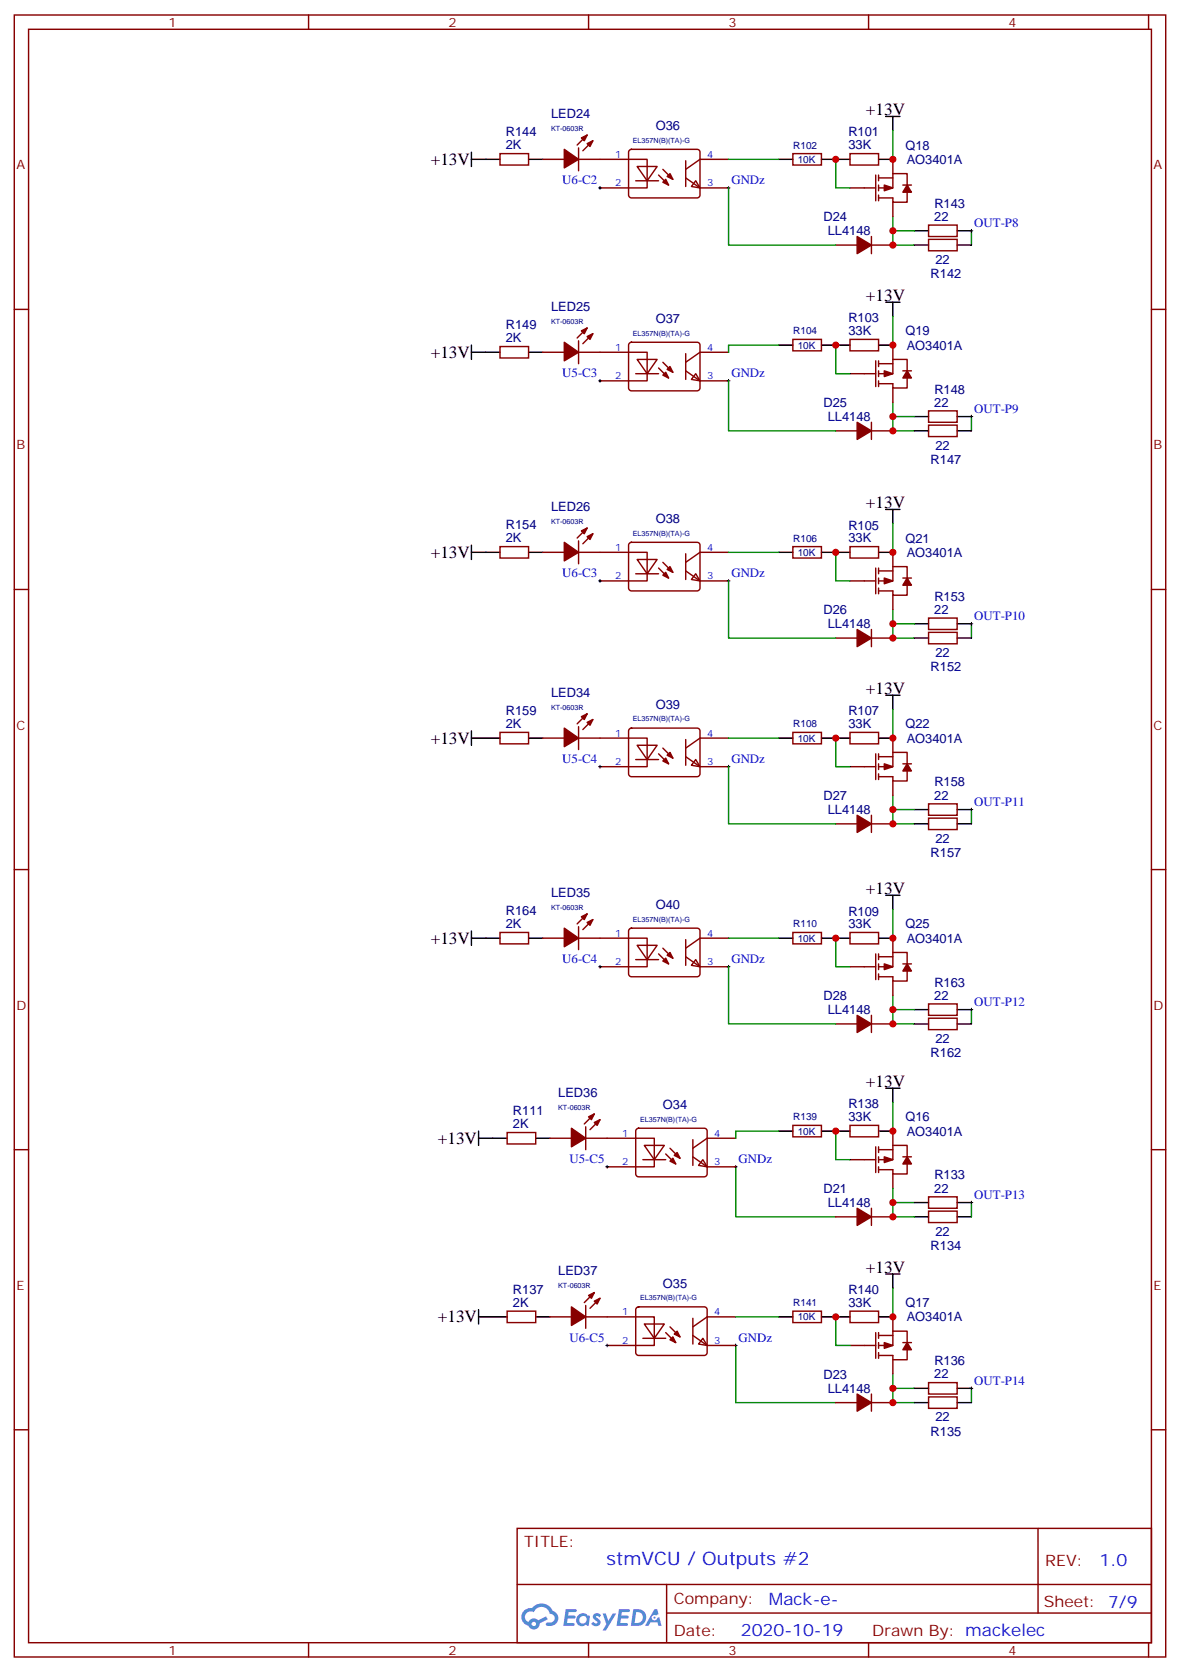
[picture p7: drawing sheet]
<svg xmlns="http://www.w3.org/2000/svg" width="291mm" height="413mm" viewBox="0 0 291 413" stroke-linecap="round" stroke-linejoin="round" font-family="sans-serif">
<g fill="none" stroke="#870000" stroke-width=".35">
<path d="M3.5 3.7h284.4v405.3h-284.4zM7.1 7.2h277.2v398.3h-277.2zM76.2 3.7v3.5M145.3 3.7v3.5M214.5 3.7v3.5M283.6 3.7v3.5M3.5 76.4h3.6M284.3 76.4h3.6M3.5 145.5h3.6M284.3 145.5h3.6M3.5 214.7h3.6M284.3 214.7h3.6"/>
<path d="M3.5 283.8h3.6M284.3 283.8h3.6M3.5 353h3.6M284.3 353h3.6M127.7 377.3h156.6v28.2h-156.6zM256.3 377.3v20.9M127.7 391.1h156.5M164.6 398.2h119.6M164.6 391.1v14.2M76.2 405.5v3.5M145.3 405.5v3.5M214.5 405.5v3.5"/>
<path d="M283.6 405.5v3.5"/>
</g>
<g fill="#5487ff">
<path d="M146.7 398.5a1.22 1.22 0 0 1 1.7 .2l-.4 .6a.47 .47 0 0 0-.3-.4 .47 .47 0 0 0-.5 .2v.1a1.3 1.3 0 0 1 1 1.7 1.39 1.39 0 0 1-2.2 0l.5-.6 .7 .5a.29 .29 0 0 0 .3-.3 .29 .29 0 0 0-.2-.3 1.04 1.04 0 0 1-.6-1.7z"/>
<path d="M139.7 397.2h2.4a.37 .37 0 0 1 .3 .4 .37 .37 0 0 1-.3 .4h-1.7l-.1 .8h1.5l.3 .4-.3 .4h-1.6l-.2 1.1h1.5a.36 .36 0 0 1 .4 .3 .36 .36 0 0 1-.3 .4h-2.5z"/>
<path d="M152.8 397.2h2.4a.37 .37 0 0 1 .4 .4 .37 .37 0 0 1-.4 .4h-1.6l-.2 .8h1.6l.3 .4-.4 .4h-1.6l-.1 1.1h1.5a.36 .36 0 0 1 .4 .3 .36 .36 0 0 1-.4 .4h-2.4z"/>
<path d="M161.6 397.2h.7l.3 1.3-.6 .3a.69 .69 0 0 0-1 .3 .69 .69 0 0 0 .4 .9 .69 .69 0 0 0 .9-.6l.5-.2 .6 2.2h-.8l-.2-.9h-1.8l-.5 .9h-.8z"/>
<path d="M148.8 398.3h.8l.6 1.8 1.1-1.8h.9l-2.6 4.2h-.8l.9-1.5z"/>
<path d="M156.4 397.2l-.6 4.2h1.3a2.11 2.11 0 0 0 2.5-2.1 2.11 2.11 0 0 0-2.5-2.1zM157.1 398a1.39 1.39 0 0 1 1.7 1.4 1.39 1.39 0 0 1-1.8 1.3h-.3z"/>
<path d="M142.7 398.8a1.47 1.47 0 0 0-.1 2.1 1.47 1.47 0 0 0 2.1 .1l.7 .4 .3-2.3-.2-.3h-.4a1.49 1.49 0 0 0-2.4 0zM143.4 399.2a.92 .92 0 0 1 1.5 .5 .92 .92 0 0 1-1.3 1.1 .9 .9 0 0 1-.2-1.6z"/>
<path d="M129.4 397.6a2.18 2.18 0 0 0 1.1 3.7 1.44 1.44 0 0 0 1.6 .9 1.44 1.44 0 0 0 1.2-1.4l2-1.1-.5-.7-1.9 1a1.47 1.47 0 0 0-2.4 .4 1.39 1.39 0 0 1-.7-1.9 1.39 1.39 0 0 1 2-.5 2.12 2.12 0 0 1 2.2-1.3 2.12 2.12 0 0 1 1.9 1.7 1.07 1.07 0 0 1 1.1 1 1.07 1.07 0 0 1-1 1.1h-.7a.43 .43 0 0 0-.5 .4 .43 .43 0 0 0 .4 .5 1.98 1.98 0 0 0 2.5-1.2 1.98 1.98 0 0 0-1.2-2.6 2.98 2.98 0 0 0-5.1-.6l-1.1 .1zM131.3 400.9a.55 .55 0 0 1 1.1 0 .55 .55 0 0 1-1.1 0z"/>
<circle cx="161.6" cy="399.3" r=".26"/>
</g>
<g fill="none" stroke="#008700" stroke-width=".35">
<path d="M179.9 39.3h12.4M206.4 39.3v7.1h3.5M220.5 32.3v7M179.9 46.4v14.1h26.5M220.5 53.4v7.1h5.3M220.5 57h5.3M239.9 57v3.5M220.5 78.1v7.1M179.9 94v12.4h26.5M192.3 85.2h-12.4v1.8M206.4 85.2v7.1h3.5M220.5 99.3v7.1h5.3"/>
<path d="M220.5 102.8h5.3M239.9 102.8v3.6M179.9 136.3h12.4M206.4 136.3v7.1h3.5M220.5 129.3v7M179.9 143.4v14.1h26.5M220.5 150.5v7h5.3M220.5 154h5.3M239.9 154v3.5M220.5 175.2v7M179.9 189.3v14.1h26.5M179.9 182.2h12.4"/>
<path d="M206.4 182.2v7.1h3.5M220.5 196.3v7.1h5.3M220.5 199.8h5.3M239.9 199.8v3.6M179.9 238.7v14.1h26.5M179.9 231.6h12.4M206.4 231.6v7.1h3.5M220.5 224.5v7.1M220.5 245.7v7.1h5.3M220.5 249.2h5.3M239.9 249.2v3.6M192.3 279.2h-10.6v1.8"/>
<path d="M206.4 279.2v7.1h3.5M220.5 272.2v7M181.7 288v12.4h24.7M220.5 293.3v7.1h5.3M220.5 296.9h5.3M239.9 296.9v3.5M220.5 318v7.1M181.7 332.1v14.2h24.7M181.7 325.1h10.6M206.4 325.1v7h3.5M220.5 339.2v7.1h5.3M220.5 342.7h5.3"/>
<path d="M239.9 342.7v3.6"/>
</g>
<g fill="none" stroke="#000" stroke-width=".25">
<path d="M147.8 46.4h.7M148.2 46v.7M179.6 46.4h.7M179.9 46v.7M239.5 57h.7M239.9 56.6v.7M147.8 94h.7M148.2 93.7v.7M179.6 94h.7M179.9 93.7v.7M239.5 102.8h.7M239.9 102.5v.7"/>
<path d="M147.8 143.4h.7M148.2 143.1v.7M179.6 143.4h.7M179.9 143.1v.7M239.5 154h.7M239.9 153.6v.7M147.8 189.3h.7M148.2 188.9v.7M179.6 189.3h.7M179.9 188.9v.7M239.5 199.8h.7M239.9 199.5v.7"/>
<path d="M147.8 238.7h.7M148.2 238.3v.7M179.6 238.7h.7M179.9 238.3v.7M239.5 249.2h.7M239.9 248.9v.7M149.6 288h.7M149.9 287.7v.7M181.3 288h.7M181.7 287.7v.7M239.5 296.9h.7M239.9 296.5v.7"/>
<path d="M149.6 332.1h.7M149.9 331.8v.7M181.3 332.1h.7M181.7 331.8v.7M239.5 342.7h.7M239.9 342.4v.7"/>
</g>
<g fill="none" stroke="#870000" stroke-width=".35">
<path d="M123.5 37.9h7v2.8h-7zM134.1 39.3h5.2M142.9 39.3h16.9v7.1h-11.6M142.9 36.5v5.7M145 33.3l-2.5 2.5M146.4 34.7l-2.5 2.5M155.5 37.1l.4-.2h16.3a.71 .71 0 0 1 .7 .7v10.6a.76 .76 0 0 1-.7 .7h-16.3a.76 .76 0 0 1-.7-.7v-10.6zM169.3 39.7v6.3M179.9 39.3h-7l-3.6 2.5M195.8 37.9h7v2.8h-7zM209.9 37.9h7.1v2.8h-7.1zM220.5 39.3v3.6"/>
<path d="M157 44.6h5.6M157.3 41.1h5l-2.5 3.5zM162.6 43.2l2.5 2.5M163.7 41.8l2.5 2.5M169.3 43.9l3.6 2.5h7M171.8 44.6l1.1 1.8-2.2-.4zM209.9 46.4h6.4M215.2 58.4v4.2M216.3 43.2v6.4M217 43.2v1.4M217 45.7v1.4M217 48.2v1.4"/>
<path d="M217 43.9h3.5M220.5 42.9h3.5v2.8M220.5 42.9v3.5h-3.5M220.5 49.9v3.5M223 45.7h2.1M224 47.4v2.5h-3.5v-1h-3.5M229.3 59.1h7.1v2.8h-7.1zM229.3 55.6h7.1v2.8h-7.1zM206.4 60.5h5.3M215.2 60.5h5.3M123.5 85.5h7v2.9h-7zM134.1 87h5.2"/>
<path d="M142.9 87h16.9v7h-11.6M142.9 84.1v5.7M145 81l-2.5 2.4M146.4 82.4l-2.5 2.4M155.5 84.7l.4-.2h16.3a.71 .71 0 0 1 .7 .7v10.6a.76 .76 0 0 1-.7 .7h-16.3a.76 .76 0 0 1-.7-.7v-10.6zM157 92.3h5.6M157.3 88.7h5l-2.5 3.6zM162.6 90.8l2.5 2.5M163.7 89.4l2.5 2.5M169.3 87.3v6.4M169.3 91.5l3.6 2.5h7M171.8 92.3l1.1 1.7-2.2-.3z"/>
<path d="M179.9 87h-7l-3.6 2.4M195.8 83.8h7v2.8h-7zM209.9 83.8h7.1v2.8h-7.1zM209.9 92.3h6.4M216.3 89.1v6.3M217 89.1v1.4M217 91.5v1.5M217 94v1.4M217 89.8h3.5M220.5 88.7h3.5v2.8M220.5 88.7v3.6h-3.5M220.5 85.2v3.5"/>
<path d="M220.5 95.8v3.5M223 91.5h2.1M224 93.3v2.5h-3.5v-1.1h-3.5M206.4 106.4h5.3M215.2 104.2v4.3M215.2 106.4h5.3M229.3 105h7.1v2.8h-7.1zM229.3 101.4h7.1v2.8h-7.1zM123.5 134.9h7v2.9h-7zM134.1 136.3h5.2M142.9 136.3h16.9v7.1h-11.6M142.9 133.5v5.7"/>
<path d="M145 130.4l-2.5 2.4M146.4 131.8l-2.5 2.4M155.5 134.1l.4-.2h16.3a.71 .71 0 0 1 .7 .7v10.6a.76 .76 0 0 1-.7 .7h-16.3a.76 .76 0 0 1-.7-.7v-10.6zM157.3 138.1h5l-2.5 3.5zM163.7 138.8l2.5 2.5M169.3 136.7v6.4M179.9 136.3h-7l-3.6 2.5M195.8 134.9h7v2.9h-7zM209.9 134.9h7.1v2.9h-7.1zM220.5 139.9h3.5v2.8M220.5 139.9v3.5h-3.5M220.5 136.3v3.6"/>
<path d="M157 141.6h5.6M162.6 140.2l2.5 2.5M169.3 140.9l3.6 2.5h7M171.8 141.6l1.1 1.8-2.2-.3zM206.4 157.5h5.3M209.9 143.4h6.4M215.2 155.4v4.2M215.2 157.5h5.3M216.3 140.2v6.4M217 140.2v1.4M217 142.7v1.4M217 145.2v1.4"/>
<path d="M217 140.9h3.5M220.5 146.9v3.6M223 142.7h2.1M224 144.5v2.4h-3.5v-1h-3.5M229.3 156.1h7.1v2.8h-7.1zM229.3 152.6h7.1v2.8h-7.1zM142.9 179.4v5.6M145 176.2l-2.5 2.5M146.4 177.6l-2.5 2.5M155.5 179.9l.4-.2h16.3a.71 .71 0 0 1 .7 .7v10.6a.76 .76 0 0 1-.7 .7h-16.3a.76 .76 0 0 1-.7-.7v-10.6zM123.5 180.8h7v2.8h-7zM134.1 182.2h5.2"/>
<path d="M142.9 182.2h16.9v7.1h-11.6M157 187.5h5.6M157.3 184h5l-2.5 3.5zM162.6 186.1l2.5 2.5M163.7 184.7l2.5 2.4M169.3 182.6v6.3M169.3 186.8l3.6 2.5h7M171.8 187.5l1.1 1.8-2.2-.4zM179.9 182.2h-7l-3.6 2.5M195.8 180.8h7v2.8h-7zM209.9 180.8h7.1v2.8h-7.1zM209.9 189.3h6.4"/>
<path d="M216.3 186.1v6.3M217 186.1v1.4M217 188.6v1.4M217 191v1.4M217 186.8h3.5M220.5 185.7h3.5v2.9M220.5 185.7v3.6h-3.5M220.5 182.2v3.5M220.5 192.8v3.5M223 188.6h2.1M224 190.3v2.5h-3.5v-1.1h-3.5M229.3 198.4h7.1v2.9h-7.1z"/>
<path d="M206.4 203.4h5.3M215.2 201.3v4.2M215.2 203.4h5.3M229.3 202h7.1v2.8h-7.1zM123.5 230.2h7v2.8h-7zM134.1 231.6h5.2M142.9 231.6h16.9v7.1h-11.6M142.9 228.8v5.6M145 225.6l-2.5 2.5M146.4 227l-2.5 2.5M155.5 229.3l.4-.2h16.3a.71 .71 0 0 1 .7 .7v10.6a.76 .76 0 0 1-.7 .7h-16.3a.76 .76 0 0 1-.7-.7v-10.6zM157 236.9h5.6"/>
<path d="M157.3 233.4h5l-2.5 3.5zM162.6 235.5l2.5 2.4M163.7 234.1l2.5 2.4M169.3 232v6.3M169.3 236.2l3.6 2.5h7M171.8 236.9l1.1 1.8-2.2-.4zM179.9 231.6h-7l-3.6 2.5M195.8 230.2h7v2.8h-7zM209.9 230.2h7.1v2.8h-7.1zM209.9 238.7h6.4M216.3 235.5v6.3M217 235.5v1.4"/>
<path d="M217 237.9v1.5M217 236.2h3.5M220.5 235.1h3.5v2.8M220.5 235.1v3.6h-3.5M220.5 231.6v3.5M223 237.9h2.1M224 239.7v2.5h-3.5v-1.1h-3.5M206.4 252.8h5.3M215.2 250.6v4.3M215.2 252.8h5.3M217 240.4v1.4M220.5 242.2v3.5"/>
<path d="M229.3 251.4h7.1v2.8h-7.1zM229.3 247.8h7.1v2.8h-7.1zM125.2 279.6h7.1v2.8h-7.1zM144.6 278.2v5.6M146.8 275l-2.5 2.5M148.2 276.4l-2.5 2.5M157.2 278.7l.5-.2h16.2a.71 .71 0 0 1 .7 .7v10.6a.76 .76 0 0 1-.7 .7h-16.2a.76 .76 0 0 1-.7-.7v-10.6zM195.8 277.8h7v2.8h-7zM209.9 277.8h7.1v2.8h-7.1zM220.5 279.2v3.6M135.8 281h5.3M144.6 281h17v7h-11.7"/>
<path d="M158.7 286.3h5.7M159.1 282.8h4.9l-2.4 3.5zM164.4 284.9l2.5 2.4M165.5 283.5l2.4 2.4M171.1 285.6l3.5 2.4h7.1M171.1 281.3v6.4M173.6 286.3l1 1.7-2.1-.3zM181.7 281h-7.1l-3.5 2.5M209.9 286.3h6.4M215.2 298.3v4.2M216.3 283.1v6.4M217 283.8h3.5"/>
<path d="M217 283.1v1.4M217 285.6v1.4M217 288v1.5M220.5 282.8h3.5v2.8M220.5 282.8v3.5h-3.5M220.5 289.8v3.5M223 285.6h2.1M224 287.3v2.5h-3.5v-1.1h-3.5M229.3 295.5h7.1v2.8h-7.1zM229.3 299h7.1v2.8h-7.1zM146.8 319.1l-2.5 2.5M206.4 300.4h5.3"/>
<path d="M215.2 300.4h5.3M125.2 323.7h7.1v2.8h-7.1zM135.8 325.1h5.3M144.6 325.1h17v7h-11.7M144.6 322.3v5.6M148.2 320.5l-2.5 2.5M157.2 322.8l.5-.2h16.2a.71 .71 0 0 1 .7 .7v10.6a.76 .76 0 0 1-.7 .7h-16.2a.76 .76 0 0 1-.7-.7v-10.6zM158.7 330.4h5.7M159.1 326.8h4.9l-2.4 3.6zM164.4 329l2.5 2.4M165.5 327.6l2.4 2.4M171.1 325.4v6.4"/>
<path d="M171.1 329.7l3.5 2.4h7.1M173.6 330.4l1 1.7-2.1-.3zM181.7 325.1h-7.1l-3.5 2.5M195.8 323.7h7v2.8h-7zM209.9 323.7h7.1v2.8h-7.1zM209.9 332.1h6.4M216.3 329v6.3M217 329v1.4M217 331.4v1.4M217 333.9v1.4M217 329.7h3.5M220.5 328.6h3.5v2.8"/>
<path d="M220.5 328.6v3.5h-3.5M220.5 325.1v3.5M220.5 335.7v3.5M223 331.4h2.1M224 333.2v2.5h-3.5v-1.1h-3.5M206.4 346.3h5.3M215.2 344.1v4.3M215.2 346.3h5.3M229.3 344.8h7.1v2.9h-7.1zM229.3 341.3h7.1v2.8h-7.1z"/>
</g>
<g fill="#870000" stroke="#870000" stroke-width=".35">
<path d="M211.7 298.3l3.5 2.1-3.5 2.1z"/>
<path d="M211.7 344.1l3.5 2.2-3.5 2.1z"/>
<path d="M165.5 286.6l.7-.7 .7 1.4z"/>
<path d="M166.5 285.2l.7-.7 .7 1.4z"/>
<path d="M218.4 285.6l2.1 .7-2.1 .7z"/>
<path d="M224 285.6l1.1 1.7h-2.1z"/>
<path d="M218.4 331.4l2.1 .7-2.1 .7z"/>
<path d="M224 331.4l1.1 1.8h-2.1z"/>
<path d="M165.5 330.7l.7-.7 .7 1.4z"/>
<path d="M166.5 329.3l.7-.7 .7 1.4z"/>
<path d="M218.4 45.7l2.1 .7-2.1 .7z"/>
<path d="M224 45.7l1.1 1.7h-2.1z"/>
<path d="M163.7 45l.7-.7 .7 1.4z"/>
<path d="M165.5 42.9l.7 1.4-1.5-.7z"/>
<path d="M211.7 58.4l3.5 2.1-3.5 2.1z"/>
<path d="M218.4 91.5l2.1 .8-2.1 .7z"/>
<path d="M224 91.5l1.1 1.8h-2.1z"/>
<path d="M163.7 92.6l.7-.7 .7 1.4z"/>
<path d="M165.5 90.5l.7 1.4-1.5-.7z"/>
<path d="M211.7 104.2l3.5 2.2-3.5 2.1z"/>
<path d="M218.4 142.7l2.1 .7-2.1 .7z"/>
<path d="M224 142.7l1.1 1.8h-2.1z"/>
<path d="M163.7 142l.7-.7 .7 1.4z"/>
<path d="M164.7 140.6l.8-.7 .7 1.4z"/>
<path d="M211.7 155.4l3.5 2.1-3.5 2.1z"/>
<path d="M218.4 188.6l2.1 .7-2.1 .7z"/>
<path d="M224 188.6l1.1 1.7h-2.1z"/>
<path d="M163.7 187.9l.7-.8 .7 1.5z"/>
<path d="M164.7 186.4l.8-.7 .7 1.4z"/>
<path d="M211.7 201.3l3.5 2.1-3.5 2.1z"/>
<path d="M218.4 237.9l2.1 .8-2.1 .7z"/>
<path d="M224 237.9l1.1 1.8h-2.1z"/>
<path d="M163.7 237.2l.7-.7 .7 1.4z"/>
<path d="M165.5 235.1l.7 1.4-1.5-.7z"/>
<path d="M211.7 250.6l3.5 2.2-3.5 2.1z"/>
<path d="M145 35.5l1.4-.8-.7 1.5z"/>
<path d="M143.6 34l1.4-.7-.7 1.4z"/>
<path d="M139.3 36.9l3.6 2.4-3.6 2.2z"/>
<path d="M145 83.1l1.4-.7-.7 1.4z"/>
<path d="M143.6 81.7l1.4-.7-.7 1.4z"/>
<path d="M139.3 84.5l3.6 2.5-3.6 2.1z"/>
<path d="M145 132.5l1.4-.7-.7 1.4z"/>
<path d="M143.6 131.1l1.4-.7-.7 1.4z"/>
<path d="M139.3 133.9l3.6 2.4-3.6 2.2z"/>
<path d="M145 178.3l1.4-.7-.7 1.4z"/>
<path d="M143.6 176.9l1.4-.7-.7 1.4z"/>
<path d="M139.3 179.7l3.6 2.5-3.6 2.1z"/>
<path d="M145 227.7l1.4-.7-.7 1.4z"/>
<path d="M143.6 226.3l1.4-.7-.7 1.4z"/>
<path d="M139.3 229.1l3.6 2.5-3.6 2.1z"/>
<path d="M146.8 277.1l1.4-.7-.7 1.4z"/>
<path d="M145.3 275.7l1.5-.7-.8 1.4z"/>
<path d="M141.1 278.5l3.5 2.5-3.5 2.1z"/>
<path d="M146.8 321.2l1.4-.7-.7 1.4z"/>
<path d="M145.3 319.8l1.5-.7-.8 1.4z"/>
<path d="M141.1 322.6l3.5 2.5-3.5 2.1z"/>
</g>
<g fill="none" stroke="#000" stroke-width=".35">
<path d="M116.4 39.3h7.1M116.4 37.6v3.5M130.5 39.3h3.6M192.3 39.3h3.5M202.8 39.3h7.1M217 39.3h3.5M218.7 28.8h3.5M220.5 28.8v3.5M225.8 57h3.5M236.4 57h3.5M218.7 74.6h3.5M220.5 74.6v3.5"/>
<path d="M225.8 60.5h3.5M236.4 60.5h3.5M116.4 85.2v3.5M116.4 87h7.1M130.5 87h3.6M192.3 85.2h3.5M202.8 85.2h7.1M217 85.2h3.5M225.8 106.4h3.5M225.8 102.8h3.5M236.4 106.4h3.5M236.4 102.8h3.5"/>
<path d="M116.4 134.6v3.5M116.4 136.3h7.1M130.5 136.3h3.6M192.3 136.3h3.5M202.8 136.3h7.1M217 136.3h3.5M218.7 125.8h3.5M220.5 125.8v3.5M225.8 157.5h3.5M225.8 154h3.5M236.4 157.5h3.5M236.4 154h3.5"/>
<path d="M218.7 171.6h3.5M220.5 171.6v3.6M116.4 180.4v3.6M116.4 182.2h7.1M130.5 182.2h3.6M192.3 182.2h3.5M202.8 182.2h7.1M217 182.2h3.5M225.8 199.8h3.5M236.4 199.8h3.5M225.8 203.4h3.5M236.4 203.4h3.5"/>
<path d="M116.4 229.8v3.6M116.4 231.6h7.1M130.5 231.6h3.6M192.3 231.6h3.5M202.8 231.6h7.1M217 231.6h3.5M218.7 221h3.5M220.5 221v3.5M225.8 252.8h3.5M225.8 249.2h3.5M236.4 252.8h3.5M236.4 249.2h3.5"/>
<path d="M118.2 279.2v3.6M192.3 279.2h3.5M202.8 279.2h7.1M217 279.2h3.5M218.7 268.6h3.5M220.5 268.6v3.6M118.2 281h7M132.3 281h3.5M225.8 296.9h3.5M236.4 296.9h3.5M218.7 314.5h3.5M220.5 314.5v3.5"/>
<path d="M225.8 300.4h3.5M236.4 300.4h3.5M118.2 323.3v3.5M118.2 325.1h7M132.3 325.1h3.5M192.3 325.1h3.5M202.8 325.1h7.1M217 325.1h3.5M225.8 346.3h3.5M225.8 342.7h3.5M236.4 346.3h3.5M236.4 342.7h3.5"/>
</g>
<g fill="#c00">
<circle cx="220.5" cy="346.3" r=".88"/>
<circle cx="220.5" cy="296.9" r=".88"/>
<circle cx="220.5" cy="300.4" r=".88"/>
<circle cx="220.5" cy="342.7" r=".88"/>
<circle cx="220.5" cy="60.5" r=".88"/>
<circle cx="220.5" cy="57" r=".88"/>
<circle cx="220.5" cy="106.4" r=".88"/>
<circle cx="220.5" cy="102.8" r=".88"/>
<circle cx="220.5" cy="157.5" r=".88"/>
<circle cx="220.5" cy="154" r=".88"/>
<circle cx="220.5" cy="203.4" r=".88"/>
<circle cx="220.5" cy="199.8" r=".88"/>
<circle cx="220.5" cy="252.8" r=".88"/>
<circle cx="220.5" cy="249.2" r=".88"/>
<circle cx="220.5" cy="39.3" r=".88"/>
<circle cx="206.4" cy="39.3" r=".88"/>
<circle cx="206.4" cy="85.2" r=".88"/>
<circle cx="220.5" cy="85.2" r=".88"/>
<circle cx="206.4" cy="136.3" r=".88"/>
<circle cx="220.5" cy="136.3" r=".88"/>
<circle cx="206.4" cy="182.2" r=".88"/>
<circle cx="220.5" cy="182.2" r=".88"/>
<circle cx="206.4" cy="231.6" r=".88"/>
<circle cx="220.5" cy="231.6" r=".88"/>
<circle cx="220.5" cy="279.2" r=".88"/>
<circle cx="206.4" cy="279.2" r=".88"/>
<circle cx="206.4" cy="325.1" r=".88"/>
<circle cx="220.5" cy="325.1" r=".88"/>
</g>
<text font-size="4.6" fill="#00f" x="149.8" y="386.3">stmVCU / Outputs #2</text>
<g font-size="4.2">
<text x="213.8" y="28.4">+13V</text>
<text x="106.4" y="40.7">+13V</text>
<text x="213.8" y="74.3">+13V</text>
<text x="106.4" y="88.3">+13V</text>
<text x="213.8" y="125.4">+13V</text>
<text x="106.4" y="137.7">+13V</text>
<text x="213.8" y="171.3">+13V</text>
<text x="106.4" y="183.6">+13V</text>
<text x="213.8" y="220.7">+13V</text>
<text x="106.4" y="233">+13V</text>
<text x="213.8" y="268.3">+13V</text>
<text x="108.1" y="282.4">+13V</text>
<text x="213.8" y="314.1">+13V</text>
<text x="108.1" y="326.5">+13V</text>
</g>
<g font-size="4.2" fill="#00f">
<text x="271.5" y="386.6">1.0</text>
<text x="189.9" y="396.1">Mack-e-</text>
<text x="183" y="403.9">2020-10-19</text>
</g>
<g font-size="3.9" fill="#800">
<text x="129.5" y="381.9">TITLE:</text>
<text x="258.1" y="386.6">REV:</text>
<text x="166.4" y="396.1">Company:</text>
<text x="257.7" y="396.7">Sheet: 7/9</text>
<text x="166.4" y="403.8">Date:</text>
<text x="215.4" y="403.8">Drawn By: mackelec</text>
</g>
<g font-size="3.2" fill="#800">
<text x="41.6" y="6.7">1</text>
<text x="110.8" y="6.7">2</text>
<text x="179.9" y="6.7">3</text>
<text x="249.1" y="6.7">4</text>
<text x="4.1" y="41.8">A</text>
<text x="284.9" y="41.8">A</text>
<text x="4.1" y="110.9">B</text>
<text x="284.9" y="110.9">B</text>
<text x="4.1" y="180.1">C</text>
<text x="284.9" y="180.1">C</text>
<text x="4.1" y="249.2">D</text>
<text x="284.9" y="249.2">D</text>
<text x="4.1" y="318.4">E</text>
<text x="284.9" y="318.4">E</text>
<text x="41.6" y="408.5">1</text>
<text x="110.8" y="408.5">2</text>
<text x="179.9" y="408.5">3</text>
<text x="249.1" y="408.5">4</text>
</g>
<g font-size="3.2" fill="#000080">
<text x="136.1" y="29.1">LED24</text>
<text x="124.9" y="33.7">R144</text>
<text x="161.9" y="32.1">O36</text>
<text x="209.5" y="33.7">R101</text>
<text x="124.9" y="36.9">2K</text>
<text x="209.5" y="36.9">33K</text>
<text x="223.6" y="36.9">Q18</text>
<text x="223.9" y="40.5">AO3401A</text>
<text x="230.7" y="51.3">R143</text>
<text x="203.4" y="54.6">D24</text>
<text x="204.4" y="58.1">LL4148</text>
<text x="230.7" y="54.5">22</text>
<text x="231" y="65.1">22</text>
<text x="229.8" y="68.7">R142</text>
<text x="136.1" y="76.7">LED25</text>
<text x="124.9" y="81.3">R149</text>
<text x="161.9" y="79.7">O37</text>
<text x="209.5" y="82.7">33K</text>
<text x="209.5" y="79.5">R103</text>
<text x="223.6" y="82.8">Q19</text>
<text x="124.9" y="84.5">2K</text>
<text x="223.9" y="86.3">AO3401A</text>
<text x="203.4" y="100.4">D25</text>
<text x="230.7" y="100.4">22</text>
<text x="230.7" y="97.1">R148</text>
<text x="204.4" y="104">LL4148</text>
<text x="231" y="111">22</text>
<text x="229.8" y="114.5">R147</text>
<text x="124.9" y="130.7">R154</text>
<text x="136.1" y="126.1">LED26</text>
<text x="161.9" y="129.1">O38</text>
<text x="209.5" y="130.8">R105</text>
<text x="124.9" y="133.9">2K</text>
<text x="209.5" y="133.9">33K</text>
<text x="223.6" y="134">Q21</text>
<text x="223.9" y="137.5">AO3401A</text>
<text x="230.7" y="148.3">R153</text>
<text x="203.4" y="151.6">D26</text>
<text x="204.4" y="155.1">LL4148</text>
<text x="230.7" y="151.5">22</text>
<text x="229.8" y="165.7">R152</text>
<text x="231" y="162.2">22</text>
<text x="136.1" y="172">LED34</text>
<text x="124.9" y="179.7">2K</text>
<text x="124.9" y="176.6">R159</text>
<text x="161.9" y="175">O39</text>
<text x="209.5" y="179.7">33K</text>
<text x="209.5" y="176.6">R107</text>
<text x="223.6" y="179.8">Q22</text>
<text x="223.9" y="183.3">AO3401A</text>
<text x="203.4" y="197.5">D27</text>
<text x="230.7" y="197.4">22</text>
<text x="230.7" y="194.2">R158</text>
<text x="204.4" y="201">LL4148</text>
<text x="231" y="208">22</text>
<text x="229.8" y="211.5">R157</text>
<text x="136.1" y="221.4">LED35</text>
<text x="124.9" y="226">R164</text>
<text x="161.9" y="224.4">O40</text>
<text x="209.5" y="226">R109</text>
<text x="124.9" y="229.1">2K</text>
<text x="209.5" y="229.1">33K</text>
<text x="223.6" y="229.2">Q25</text>
<text x="223.9" y="232.7">AO3401A</text>
<text x="230.7" y="243.5">R163</text>
<text x="203.4" y="246.8">D28</text>
<text x="204.4" y="250.4">LL4148</text>
<text x="230.7" y="246.8">22</text>
<text x="231" y="257.4">22</text>
<text x="229.8" y="260.9">R162</text>
<text x="126.7" y="275.3">R111</text>
<text x="137.8" y="270.8">LED36</text>
<text x="163.7" y="273.8">O34</text>
<text x="209.5" y="273.6">R138</text>
<text x="126.7" y="278.5">2K</text>
<text x="209.5" y="276.8">33K</text>
<text x="223.6" y="276.8">Q16</text>
<text x="223.9" y="280.4">AO3401A</text>
<text x="230.7" y="291.2">R133</text>
<text x="203.4" y="294.5">D21</text>
<text x="204.4" y="298">LL4148</text>
<text x="230.7" y="294.4">22</text>
<text x="231" y="305">22</text>
<text x="229.8" y="308.6">R134</text>
<text x="137.8" y="314.9">LED37</text>
<text x="163.7" y="317.9">O35</text>
<text x="126.7" y="322.6">2K</text>
<text x="126.7" y="319.4">R137</text>
<text x="209.5" y="322.6">33K</text>
<text x="209.5" y="319.5">R140</text>
<text x="223.6" y="322.7">Q17</text>
<text x="223.9" y="326.2">AO3401A</text>
<text x="203.4" y="340.3">D23</text>
<text x="230.7" y="340.3">22</text>
<text x="230.7" y="337">R136</text>
<text x="204.4" y="343.9">LL4148</text>
<text x="231" y="350.9">22</text>
<text x="229.8" y="354.4">R135</text>
</g>
<g font-size="3.2" fill="#00f">
<text x="138.9" y="45.5">U6-C2</text>
<text x="180.6" y="45.5">GNDz</text>
<text x="240.6" y="56.1">OUT-P8</text>
<text x="138.9" y="93.1">U5-C3</text>
<text x="180.6" y="93.1">GNDz</text>
<text x="240.6" y="102">OUT-P9</text>
<text x="138.9" y="142.5">U6-C3</text>
<text x="180.6" y="142.5">GNDz</text>
<text x="240.6" y="153.1">OUT-P10</text>
<text x="138.9" y="188.4">U5-C4</text>
<text x="180.6" y="188.4">GNDz</text>
<text x="240.6" y="199">OUT-P11</text>
<text x="138.9" y="237.8">U6-C4</text>
<text x="180.6" y="237.8">GNDz</text>
<text x="240.6" y="248.4">OUT-P12</text>
<text x="140.6" y="287.2">U5-C5</text>
<text x="182.4" y="287.2">GNDz</text>
<text x="240.6" y="296">OUT-P13</text>
<text x="140.6" y="331.3">U6-C5</text>
<text x="182.4" y="331.3">GNDz</text>
<text x="240.6" y="341.8">OUT-P14</text>
</g>
<g font-size="2.5" fill="#00f">
<text x="151.9" y="39">1</text>
<text x="174.6" y="39">4</text>
<text x="151.9" y="46">2</text>
<text x="174.6" y="46">3</text>
<text x="151.9" y="86.6">1</text>
<text x="174.6" y="86.6">4</text>
<text x="151.9" y="93.7">2</text>
<text x="174.6" y="93.7">3</text>
<text x="151.9" y="136">1</text>
<text x="174.6" y="136">4</text>
<text x="151.9" y="143.1">2</text>
<text x="174.6" y="143.1">3</text>
<text x="151.9" y="181.9">1</text>
<text x="174.6" y="181.9">4</text>
<text x="151.9" y="188.9">2</text>
<text x="174.6" y="188.9">3</text>
<text x="151.9" y="231.2">1</text>
<text x="174.6" y="231.2">4</text>
<text x="151.9" y="238.3">2</text>
<text x="174.6" y="238.3">3</text>
<text x="153.7" y="280.6">1</text>
<text x="176.4" y="280.6">4</text>
<text x="153.7" y="287.7">2</text>
<text x="176.4" y="287.7">3</text>
<text x="153.7" y="324.7">1</text>
<text x="176.4" y="324.7">4</text>
<text x="153.7" y="331.8">2</text>
<text x="176.4" y="331.8">3</text>
</g>
<g font-size="2.5" fill="#000080">
<text x="195.9" y="36.7">R102</text>
<text x="197" y="40.2">10K</text>
<text x="195.9" y="82.5">R104</text>
<text x="197" y="86.1">10K</text>
<text x="195.9" y="133.7">R106</text>
<text x="197" y="137.2">10K</text>
<text x="195.9" y="179.6">R108</text>
<text x="197" y="183.1">10K</text>
<text x="195.9" y="228.9">R110</text>
<text x="197" y="232.5">10K</text>
<text x="195.9" y="276.6">R139</text>
<text x="197" y="280.1">10K</text>
<text x="195.9" y="322.4">R141</text>
<text x="197" y="326">10K</text>
</g>
<g font-size="1.8" fill="#000080">
<text x="136.1" y="32.3">KT-0603R</text>
<text x="156.3" y="35.2">EL357N(B)(TA)-G</text>
<text x="136.1" y="79.9">KT-0603R</text>
<text x="156.3" y="82.8">EL357N(B)(TA)-G</text>
<text x="136.1" y="129.3">KT-0603R</text>
<text x="156.3" y="132.2">EL357N(B)(TA)-G</text>
<text x="136.1" y="175.2">KT-0603R</text>
<text x="156.3" y="178.1">EL357N(B)(TA)-G</text>
<text x="136.1" y="224.5">KT-0603R</text>
<text x="156.3" y="227.5">EL357N(B)(TA)-G</text>
<text x="137.8" y="273.9">KT-0603R</text>
<text x="158.1" y="276.9">EL357N(B)(TA)-G</text>
<text x="137.8" y="318">KT-0603R</text>
<text x="158.1" y="321">EL357N(B)(TA)-G</text>
</g>
</svg>
